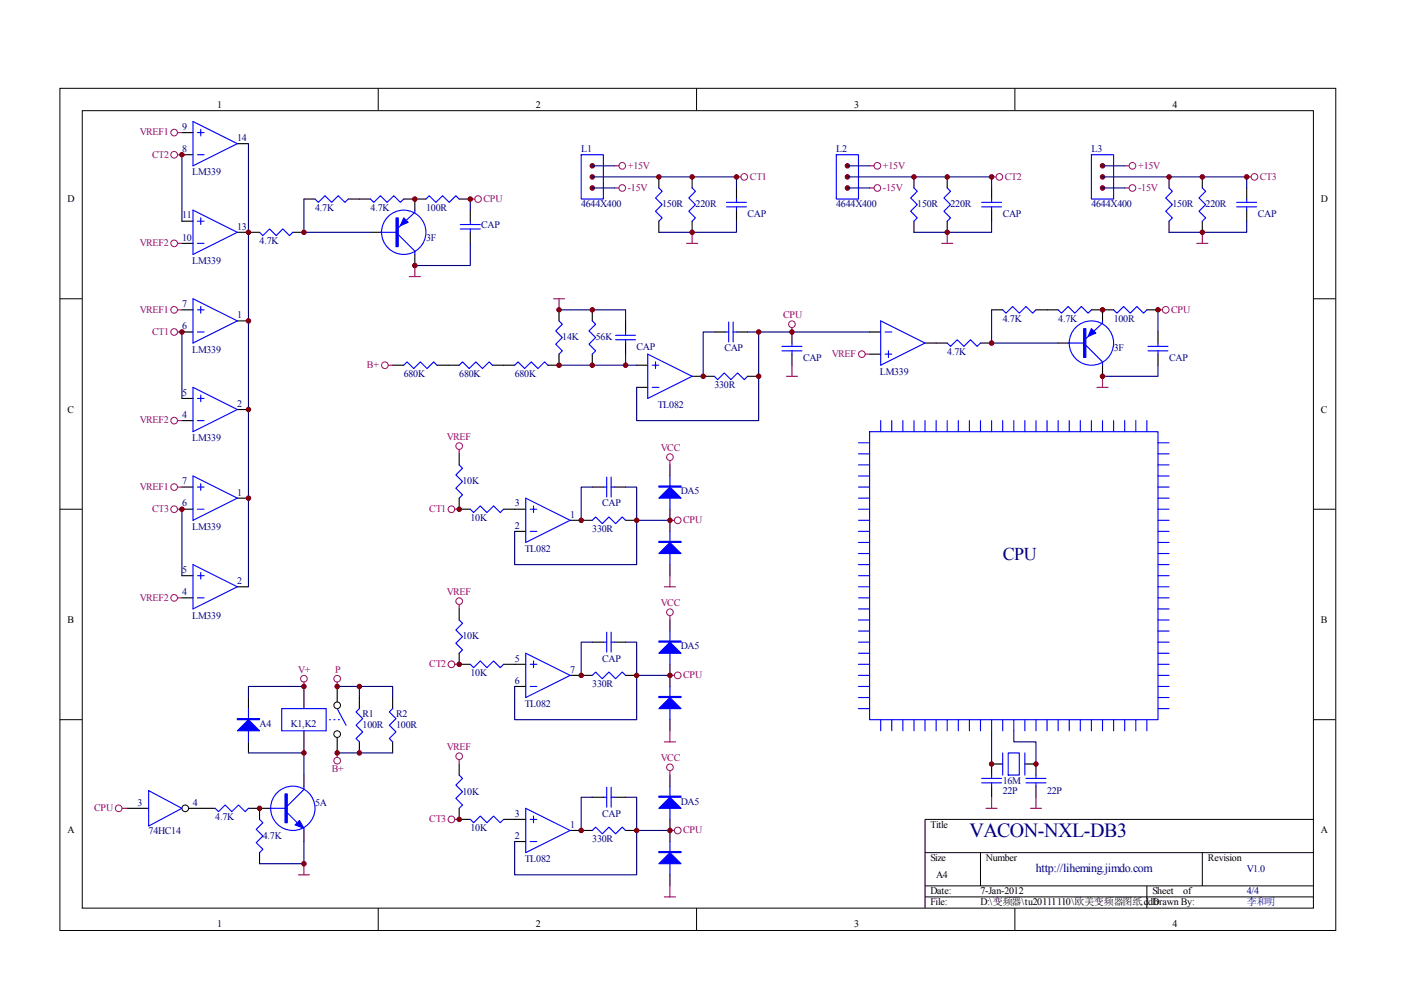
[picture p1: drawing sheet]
<svg xmlns="http://www.w3.org/2000/svg" width="297mm" height="210mm" viewBox="0 0 297 210" stroke-linecap="round" stroke-linejoin="round" font-family="sans-serif">
<g fill="none" stroke="#000" stroke-width=".21">
<path d="M12.7 18.7h270.5v178.6h-270.5zM80.2 18.7v4.7M147.7 18.7v4.7M215.2 18.7v4.7M17.4 23.5h261.1v169h-261.1zM12.7 63.3h4.7M278.4 63.3h4.7M12.7 108h4.7M278.4 108h4.7M12.7 152.6h4.7M278.4 152.6h4.7M278.4 173.7h-82.3v18.8"/>
<path d="M80.2 192.5v4.7M147.7 192.5v4.7M196.1 180.8h82.3M196.1 187.8h82.3M196.1 190.2h82.3M207.9 180.8v7M215.2 192.5v4.7M243.2 187.8v4.7M254.9 180.8v7"/>
<circle cx="71.5" cy="149.5" r=".7"/>
<circle cx="71.5" cy="155.6" r=".7"/>
<circle cx="39.3" cy="171.4" r=".71"/>
</g>
<g fill="none" stroke="#000" stroke-width=".23">
<path d="M38.6 32.8h2.3M38.6 28.1h2.3M50.3 30.5h2.4M139.7 37.5v2.4M146.7 37.5v2.4M156.2 39.9v2.3M193.8 37.5v2.4M200.8 37.5v2.4M210.2 39.9v2.3M247.9 37.5v2.4M254.9 37.5v2.4M264.3 39.9v2.3"/>
<path d="M38.6 51.6h2.3M38.6 46.9h2.3M50.3 49.3h4.7M62.1 49.3h2.3M64.4 42.2h2.4M73.8 42.2h4.7M78.5 49.3h2.4M85.6 42.2h4.7M88 42.2v2.4M88 53.9v2.4M97.4 42.2h2.3M99.7 44.6v2.3"/>
<path d="M99.7 49.3v2.3M139.7 46.9v2.4M146.7 46.9v2.4M156.2 44.6v2.3M193.8 46.9v2.4M200.8 46.9v2.4M210.2 44.6v2.3M247.9 46.9v2.4M254.9 46.9v2.4M264.3 44.6v2.3M38.6 70.4h2.3M38.6 65.7h2.3"/>
<path d="M50.3 68h2.4M83.2 77.4h2.4M92.7 77.4h4.7M104.4 77.4h4.7M118.5 75.1v2.3h-2.3M118.5 65.7v2.3M125.6 65.7v2.3M125.6 75.1v2.3M132.6 68v2.4M132.6 72.7v2.4M135 77.4h2.3M146.7 79.8h4.7"/>
<path d="M151.4 70.4h2.4M156.2 70.4h2.3M158.5 79.8h2.4M167.9 70.4v2.3M167.9 75.1v2.3M184.4 70.4h2.3M184.4 75.1h2.3M196.1 72.7h4.7M207.9 72.7h2.3M210.2 65.7h2.4M219.6 65.7h4.7M224.3 72.7h2.4"/>
<path d="M231.4 65.7h4.7M233.8 65.7v2.3M233.8 77.4v2.4M243.2 65.7h2.3M245.5 70.4v2.3M245.5 75.1v2.3M38.6 89.2h2.3M38.6 84.5h2.3M50.3 86.8h2.4M97.4 96.2v2.4M135 82.1h2.3M142 98.6v2.3"/>
<path d="M38.6 108h2.3M38.6 103.3h2.3M50.3 105.6h2.4M97.4 105.6v2.4h2.3M106.8 108h4.7M109.1 112.7h2.4M120.9 110.3h4.7M125.6 103.3h2.3M130.3 103.3h2.3M132.6 110.3h2.4M142 108v4.7M142 119.7v2.4"/>
<path d="M38.6 126.8h2.3M38.6 122.1h2.3M50.3 124.4h2.4M97.4 138.5v2.4h2.3M97.4 129.1v2.4M125.6 136.2h2.3M130.3 136.2h2.3M142 131.5v2.3M52.7 147.9v2.3M52.7 157.3v2.3M64.4 145.5v4.7M64.4 154.9v4.7"/>
<path d="M71.5 145.5v3.3M71.5 156.4v3.2M76.2 147.9v2.3M76.2 157.3v2.3M83.2 147.9v2.3M83.2 157.3v2.3M106.8 140.9h4.7M109.1 145.5h2.4M120.9 143.2h4.7M132.6 143.2h2.4M142 140.9v4.6M142 152.6v2.3"/>
<path d="M26.8 171.4h4.7M40 171.4h5.6M52.7 171.4h4.7M55 171.4v2.3M64.4 164.3v2.4M64.4 176.1v2.3M97.4 162v2.3M97.4 171.4v2.3h2.3M106.8 173.7h4.7M109.1 178.4h2.4M120.9 176.1h4.7M125.6 169h2.3"/>
<path d="M130.3 169h2.3M132.6 176.1h2.4M142 164.3v2.4M142 173.7v4.7M210.2 166.7v2.3M212.6 162h-2.4v2.3M217.3 162h2.3v2.3M219.6 166.7v2.3M55 180.8v2.3M142 185.5v2.3"/>
</g>
<g fill="none" stroke="#00f" stroke-width=".23">
<path d="M40.9 25.8l9.4 4.7-9.4 4.7zM41.9 32.8h1.4M41.9 28.1h1.4M42.6 27.4v1.4M123.2 32.8h4.7v9.4h-4.7zM139.7 39.9l.7 .7-1.4 1.4 1.4 1.4-1.4 1.4 1.4 1.4-.7 .7M146.7 39.9l.7 .7-1.4 1.4 1.4 1.4-1.4 1.4 1.4 1.4-.7 .7M177.3 32.8h4.7v9.4h-4.7zM193.8 39.9l.7 .7-1.4 1.4 1.4 1.4-1.4 1.4 1.4 1.4-.7 .7M200.8 39.9l.7 .7-1.4 1.4 1.4 1.4-1.4 1.4 1.4 1.4-.7 .7M231.4 32.8h4.7v9.4h-4.7zM247.9 39.9l.7 .7-1.4 1.4 1.4 1.4-1.4 1.4 1.4 1.4-.7 .7"/>
<path d="M254.9 39.9l.7 .7-1.4 1.4 1.4 1.4-1.4 1.4 1.4 1.4-.7 .7M40.9 44.6l9.4 4.7-9.4 4.6zM41.9 51.6h1.4M41.9 46.9h1.4M42.6 46.2v1.4M55 49.3l.7 .7 1.4-1.5 1.5 1.5 1.4-1.5 1.4 1.5 .7-.7M66.8 42.2l.7 .7 1.4-1.4 1.4 1.4 1.4-1.4 1.4 1.4 .7-.7M78.5 42.2l.8 .7 1.4-1.4 1.4 1.4 1.4-1.4 1.4 1.4 .7-.7M80.7 49.3h3.3M84.4 49.7l3.6 3.5v.7M88 44.6v.4l-3.6 3.3M90.3 42.2l.7-.7 1.4 1.4 1.4-1.4 1.4 1.4 1.5-1.4 .7 .7"/>
<path d="M97.6 47.6h4.2M97.6 48.5h4.2M99.7 46.9v.7M99.7 48.5v.8M154 42.9h4.3M154 43.9h4.3M156.2 42.2v.7M156.2 43.9v.7M208.1 42.9h4.3M208.1 43.9h4.3M210.2 42.2v.7M210.2 43.9v.7"/>
<path d="M262.2 42.9h4.2M262.2 43.9h4.2M264.3 42.2v.7M264.3 43.9v.7M40.9 63.3l9.4 4.7-9.4 4.7zM41.9 70.4h1.4M41.9 65.7h1.4M42.6 65v1.4M85.6 77.4l.7-.7 1.4 1.4 1.4-1.4 1.4 1.4 1.4-1.4 .8 .7M97.4 77.4l.7-.7 1.4 1.4 1.4-1.4 1.4 1.4 1.4-1.4 .7 .7M109.1 77.4l.7-.7 1.4 1.4 1.4-1.4 1.5 1.4 1.4-1.4 .7 .7M118.5 68l.7 .7-1.4 1.5 1.4 1.4-1.4 1.4 1.4 1.4-.7 .7"/>
<path d="M125.6 68l.7 .7-1.4 1.5 1.4 1.4-1.4 1.4 1.4 1.4-.7 .7M130.5 71.1h4.2M130.5 72h4.2M132.6 70.4v.7M132.6 72v.7M137.3 75.1l9.4 4.7-9.4 4.7zM138.3 77.4h1.4M139 76.7v1.4M151.4 79.8l.8 .7 1.4-1.4 1.4 1.4 1.4-1.4 1.4 1.4 .7-.7M153.8 70.4h.7M154.5 68.3v4.2M155.4 70.4h.8"/>
<path d="M155.4 68.3v4.2M165.8 74.4h4.2M165.8 73.4h4.2M167.9 72.7v.7M167.9 74.4v.7M186.7 68l9.4 4.7-9.4 4.7zM187.7 70.4h1.4M187.7 75.1h1.4M188.4 74.4v1.4M200.8 72.7l.7 .7 1.4-1.4 1.5 1.4 1.4-1.4 1.4 1.4 .7-.7M212.6 65.7l.7 .7 1.4-1.4 1.4 1.4 1.4-1.4 1.4 1.4 .7-.7M224.3 65.7l.8 .7 1.4-1.4 1.4 1.4 1.4-1.4 1.4 1.4 .7-.7"/>
<path d="M226.5 72.7h3.3M230.2 73.2l3.6 3.5v.7M233.8 68v.5l-3.6 3.3M236.1 65.7l.7 .7 1.4-1.4 1.4 1.4 1.4-1.4 1.5 1.4 .7-.7M243.4 74.4h4.2M243.4 73.4h4.2M245.5 72.7v.7M245.5 74.4v.7M40.9 82.1l9.4 4.7-9.4 4.7zM41.9 89.2h1.4M41.9 84.5h1.4M42.6 83.8v1.4"/>
<path d="M97.4 98.6l.7 .7-1.4 1.4 1.4 1.4-1.4 1.4 1.4 1.4-.7 .7M138.3 82.1h1.4M182 93.9h2.4M182 96.2h2.4M182 98.6h2.4M184.4 91.5h61.1v61.1h-61.1zM186.7 89.2v2.3M189.1 89.2v2.3M191.4 89.2v2.3M193.8 89.2v2.3M196.1 89.2v2.3M198.5 89.2v2.3"/>
<path d="M200.8 89.2v2.3M203.2 89.2v2.3M205.5 89.2v2.3M207.9 89.2v2.3M210.2 89.2v2.3M212.6 89.2v2.3M214.9 89.2v2.3M217.3 89.2v2.3M219.6 89.2v2.3M222 89.2v2.3M224.3 89.2v2.3M226.7 89.2v2.3"/>
<path d="M229 89.2v2.3M231.4 89.2v2.3M233.8 89.2v2.3M236.1 89.2v2.3M238.5 89.2v2.3M240.8 89.2v2.3M243.2 89.2v2.3M245.5 93.9h2.4M245.5 96.2h2.4M245.5 98.6h2.4M40.9 100.9l9.4 4.7-9.4 4.7zM40.9 119.7l9.4 4.7-9.4 4.7z"/>
<path d="M41.9 108h1.4M41.9 103.3h1.4M42.6 102.6v1.4M99.7 108l.7 .7 1.4-1.4 1.4 1.4 1.4-1.4 1.5 1.4 .7-.7M111.5 105.6l9.4 4.7-9.4 4.7zM112.4 108h1.4M112.4 112.7h1.4M113.1 107.3v1.4M125.6 110.3l.7-.7 1.4 1.4 1.4-1.4 1.4 1.4 1.4-1.4 .7 .7M127.9 103.3h.7M128.6 101.2v4.2M129.6 103.3h.7"/>
<path d="M129.6 101.2v4.2M142 100.9v7.1M142 112.7v7M182 108h2.4M182 103.3h2.4M182 112.7h2.4M182 100.9h2.4M182 105.6h2.4M182 110.3h2.4M182 115h2.4M182 117.4h2.4M182 119.7h2.4"/>
<path d="M245.5 108h2.4M245.5 103.3h2.4M245.5 112.7h2.4M245.5 100.9h2.4M245.5 105.6h2.4M245.5 110.3h2.4M245.5 115h2.4M245.5 117.4h2.4M245.5 119.7h2.4M41.9 126.8h1.4M41.9 122.1h1.4M42.6 121.4v1.4"/>
<path d="M97.4 131.5l.7 .7-1.4 1.4 1.4 1.4-1.4 1.4 1.4 1.4-.7 .7M111.5 138.5l9.4 4.7-9.4 4.7zM127.9 136.2h.7M128.6 134v4.3M129.6 136.2h.7M129.6 134v4.3M142 133.8v7.1M182 126.8h2.4M182 122.1h2.4M182 136.2h2.4M182 124.4h2.4M182 129.1h2.4"/>
<path d="M182 131.5h2.4M182 133.8h2.4M182 138.5h2.4M245.5 126.8h2.4M245.5 122.1h2.4M245.5 136.2h2.4M245.5 124.4h2.4M245.5 129.1h2.4M245.5 131.5h2.4M245.5 133.8h2.4M245.5 138.5h2.4M52.7 150.2v7.1"/>
<path d="M59.7 150.2h9.4v4.7h-9.4zM69.8 152.6h.3M70.8 152.6h.2M71.5 150.2l1.9 3.6M71.7 152.6h.3M76.2 150.2l-.7 .7 1.4 1.5-1.4 1.4 1.4 1.4-1.4 1.4 .7 .7M83.2 150.2l-.7 .7 1.5 1.5-1.5 1.4 1.5 1.4-1.5 1.4 .7 .7M99.7 140.9l.7 .7 1.4-1.5 1.4 1.5 1.4-1.5 1.5 1.5 .7-.7M112.4 145.5h1.4M112.4 140.9h1.4M113.1 140.1v1.5M125.6 143.2l.7-.7 1.4 1.4 1.4-1.4 1.4 1.4 1.4-1.4 .7 .7"/>
<path d="M142 145.5v7.1M182 145.5h2.4M182 140.9h2.4M182 143.2h2.4M182 147.9h2.4M182 150.2h2.4M186.7 152.6v2.3M189.1 152.6v2.3M191.4 152.6v2.3M193.8 152.6v2.3M196.1 152.6v2.3M198.5 152.6v2.3"/>
<path d="M200.8 152.6v2.3M203.2 152.6v2.3M205.5 152.6v2.3M207.9 152.6v2.3M210.2 152.6v2.3M212.6 152.6v2.3M212.6 159.6v4.7M213.8 159.6h2.3v4.7h-2.3zM214.9 152.6v2.3M217.3 152.6v2.3M217.3 159.6v4.7M219.6 152.6v2.3"/>
<path d="M222 152.6v2.3M224.3 152.6v2.3M226.7 152.6v2.3M229 152.6v2.3M231.4 152.6v2.3M233.8 152.6v2.3M236.1 152.6v2.3M238.5 152.6v2.3M240.8 152.6v2.3M243.2 152.6v2.3M245.5 145.5h2.4M245.5 140.9h2.4"/>
<path d="M245.5 143.2h2.4M245.5 147.9h2.4M245.5 150.2h2.4M31.5 167.6l7.1 3.8-7.1 3.7zM45.6 171.4l.7 .7 1.4-1.4 1.4 1.4 1.5-1.4 1.4 1.4 .7-.7M55 173.7l.7 .7-1.4 1.4 1.4 1.5-1.4 1.4 1.4 1.4-.7 .7M57.4 171.4h3.5M60.9 172.3l2.1 2.1M64.4 166.7v.7l-3.5 3.5M64.4 175.6v.5M97.4 164.3l.7 .7-1.4 1.5 1.4 1.4-1.4 1.4 1.4 1.4-.7 .7M99.7 173.7l.7 .7 1.4-1.4 1.4 1.4 1.4-1.4 1.5 1.4 .7-.7"/>
<path d="M111.5 171.4l9.4 4.7-9.4 4.7zM112.4 178.4h1.4M112.4 173.7h1.4M113.1 173v1.4M125.6 176.1l.7-.7 1.4 1.4 1.4-1.4 1.4 1.4 1.4-1.4 .7 .7M127.9 169h.7M128.6 166.9v4.2M129.6 166.9v4.2M129.6 169h.7M142 166.7v7M142 178.4v7.1M208.1 165h4.3"/>
<path d="M208.1 166h4.3M210.2 164.3v.7M210.2 166v.7M217.5 165h4.3M217.5 166h4.3M219.6 164.3v.7M219.6 166v.7"/>
<circle cx="85.6" cy="49.2" r="4.7"/>
<circle cx="231.4" cy="72.7" r="4.7"/>
<circle cx="62.1" cy="171.4" r="4.7"/>
</g>
<g fill="none" stroke="#a1006a" stroke-width=".21">
<circle cx="36.9" cy="32.8" r=".71"/>
<circle cx="36.9" cy="28.1" r=".71"/>
<circle cx="131.9" cy="35.2" r=".71"/>
<circle cx="131.9" cy="39.9" r=".71"/>
<circle cx="157.8" cy="37.5" r=".71"/>
<circle cx="186" cy="35.2" r=".71"/>
<circle cx="186" cy="39.9" r=".71"/>
<circle cx="211.9" cy="37.5" r=".7"/>
<circle cx="240.1" cy="35.2" r=".71"/>
<circle cx="240.1" cy="39.9" r=".71"/>
<circle cx="266" cy="37.5" r=".7"/>
<circle cx="36.9" cy="51.6" r=".71"/>
<circle cx="101.4" cy="42.2" r=".7"/>
<circle cx="36.9" cy="65.7" r=".71"/>
<circle cx="36.9" cy="70.4" r=".71"/>
<circle cx="81.6" cy="77.4" r=".7"/>
<circle cx="167.9" cy="68.7" r=".71"/>
<circle cx="182.7" cy="75.1" r=".71"/>
<circle cx="247.2" cy="65.7" r=".71"/>
<circle cx="36.9" cy="89.2" r=".71"/>
<circle cx="97.4" cy="94.6" r=".71"/>
<circle cx="142" cy="96.9" r=".7"/>
<circle cx="36.9" cy="103.3" r=".71"/>
<circle cx="36.9" cy="108" r=".71"/>
<circle cx="95.7" cy="108" r=".71"/>
<circle cx="143.7" cy="110.3" r=".71"/>
<circle cx="36.9" cy="126.8" r=".71"/>
<circle cx="97.4" cy="127.5" r=".71"/>
<circle cx="142" cy="129.8" r=".71"/>
<circle cx="64.4" cy="143.9" r=".71"/>
<circle cx="71.5" cy="143.9" r=".71"/>
<circle cx="95.7" cy="140.8" r=".71"/>
<circle cx="143.7" cy="143.2" r=".71"/>
<circle cx="25.2" cy="171.4" r=".71"/>
<circle cx="71.5" cy="161.3" r=".7"/>
<circle cx="95.7" cy="173.7" r=".71"/>
<circle cx="97.4" cy="160.3" r=".71"/>
<circle cx="142" cy="162.7" r=".71"/>
<circle cx="143.7" cy="176.1" r=".71"/>
</g>
<g fill="none" stroke="#a1006a" stroke-width=".23">
<path d="M37.6 28.1h1M37.6 32.8h1M130.3 35.2h.9M130.3 39.9h.9M156.2 37.5h.9M184.4 35.2h.9M184.4 39.9h.9M210.2 37.5h1M238.5 35.2h.9M238.5 39.9h.9M264.3 37.5h1M37.6 51.6h1"/>
<path d="M86.8 58.6h2.3M88 56.3v2.3M99.7 42.2h1M145.6 51.6h2.3M146.7 49.3v2.3M199.7 51.6h2.3M200.8 49.3v2.3M253.7 51.6h2.4M254.9 49.3v2.3M37.6 65.7h1M37.6 70.4h1M82.3 77.4h.9"/>
<path d="M117.3 63.3h2.4M118.5 63.3v2.4M166.7 79.8h2.4M167.9 69.5v.9M167.9 77.4v2.4M183.4 75.1h1M233.8 79.8v2.3M245.5 65.7h1M37.6 89.2h1M97.4 95.3v.9M142 97.6v1M232.6 82.1h2.3"/>
<path d="M37.6 103.3h1M37.6 108h1M96.4 108h1M142 110.3h1M37.6 126.8h1M97.4 128.2v.9M140.9 124.4h2.3M142 122.1v2.3M142 130.5v1M64.4 144.6v.9M71.5 144.6v.9M71.5 159.6v1"/>
<path d="M96.4 140.9h1M140.9 157.3h2.3M142 143.2h1M142 154.9v2.4M25.9 171.4h.9M96.4 173.7h1M97.4 161.1v.9M142 163.4v.9M142 176.1h1M209.1 171.4h2.3M210.2 169v2.4M218.5 171.4h2.3"/>
<path d="M219.6 169v2.4M63.3 185.5h2.3M64.4 183.1v2.4M140.9 190.2h2.3M142 187.8v2.4"/>
</g>
<g fill="none" stroke="#000080" stroke-width=".23">
<path d="M38.6 32.8v14.1M52.7 30.5v93.9M125.6 37.5h30.6v2.4M125.6 35.2h4.7M125.6 39.9h4.7M179.7 37.5h30.5v2.4M179.7 35.2h4.7M179.7 39.9h4.7M233.8 37.5h30.5v2.4M233.8 35.2h4.7M233.8 39.9h4.7M64.4 42.2v7.1h14.1"/>
<path d="M99.7 51.6v4.7h-11.7M99.7 42.2v2.4M156.2 46.9v2.4h-16.5M210.2 46.9v2.4h-16.4M264.3 46.9v2.4h-16.4M38.6 70.4v14.1M118.5 65.7h14.1v2.3M118.5 77.4h16.5M132.6 75.1v2.3M151.4 70.4h-2.3v9.4M158.5 70.4h2.4v18.8h-25.9v-7.1M160.9 70.4h23.5"/>
<path d="M210.2 65.7v7h14.1M245.5 77.4v2.4h-11.7M245.5 65.7v4.7M38.6 108v14.1M125.6 103.3h-2.4v7M132.6 103.3h2.4v16.4h-25.9v-7M135 110.3h7M125.6 136.2h-2.4v7M132.6 136.2h2.4v16.4h-25.9v-7.1M52.7 159.6h11.7v4.7M64.4 145.5h-11.7v2.4M71.5 145.5h11.7v2.4"/>
<path d="M71.5 159.6h11.7M76.2 145.5v2.4M135 143.2h7M210.2 154.9v7.1M214.9 154.9v2.4h4.7v4.7M64.4 178.4v4.7h-9.4M125.6 169h-2.4v7.1M132.6 169h2.4v16.5h-25.9v-7.1M135 176.1h7"/>
</g>
<g fill="#00f" stroke="#00f" stroke-width=".23">
<path d="M85.6 46.2l.9 .9-1.6 .7z"/>
<path d="M231.4 69.7l.9 .9-1.6 .7z"/>
<path d="M139.7 150.2l2.3-2.3 2.4 2.3z"/>
<path d="M139.7 138.5l2.3-2.3 2.4 2.3z"/>
<path d="M139.7 183.1l2.3-2.3 2.4 2.3z"/>
<path d="M139.7 171.4l2.3-2.4 2.4 2.4z"/>
<path d="M139.7 117.4l2.3-2.4 2.4 2.4z"/>
<path d="M139.7 105.6l2.3-2.3 2.4 2.3z"/>
<path d="M62.6 174.9l.9-.9 .9 1.6z"/>
<path d="M50.3 154.9l2.4-2.3 2.3 2.3z"/>
<path d="M84 46.2h.4v6.1h-.4z" fill-rule="evenodd"/>
<path d="M229.8 69.7h.4v6.1h-.4z" fill-rule="evenodd"/>
<path d="M139.7 147.7h4.7v.2h-4.7z" fill-rule="evenodd"/>
<path d="M139.7 135.9h4.7v.3h-4.7z" fill-rule="evenodd"/>
<path d="M139.7 180.5h4.7v.3h-4.7z" fill-rule="evenodd"/>
<path d="M139.7 168.8h4.7v.2h-4.7z" fill-rule="evenodd"/>
<path d="M139.7 114.8h4.7v.2h-4.7z" fill-rule="evenodd"/>
<path d="M139.7 103h4.7v.3h-4.7z" fill-rule="evenodd"/>
<path d="M60.4 168.3h.5v6.1h-.5z" fill-rule="evenodd"/>
<path d="M50.3 152.4h4.7v.2h-4.7z" fill-rule="evenodd"/>
</g>
<g fill="#800000" stroke="#800000" stroke-width=".21">
<circle cx="125.6" cy="35.2" r=".47"/>
<circle cx="125.6" cy="37.5" r=".47"/>
<circle cx="125.6" cy="39.9" r=".47"/>
<circle cx="156.1" cy="37.5" r=".47"/>
<circle cx="139.7" cy="37.5" r=".47"/>
<circle cx="146.7" cy="37.5" r=".47"/>
<circle cx="146.7" cy="49.3" r=".47"/>
<circle cx="179.7" cy="35.2" r=".47"/>
<circle cx="179.7" cy="37.5" r=".47"/>
<circle cx="179.7" cy="39.9" r=".47"/>
<circle cx="193.8" cy="37.5" r=".47"/>
<circle cx="200.8" cy="37.5" r=".47"/>
<circle cx="200.8" cy="49.3" r=".47"/>
<circle cx="233.8" cy="35.2" r=".47"/>
<circle cx="233.8" cy="37.5" r=".47"/>
<circle cx="233.8" cy="39.9" r=".47"/>
<circle cx="210.2" cy="37.5" r=".47"/>
<circle cx="149.1" cy="79.8" r=".47"/>
<circle cx="125.6" cy="65.7" r=".47"/>
<circle cx="125.6" cy="77.4" r=".47"/>
<circle cx="118.5" cy="65.7" r=".47"/>
<circle cx="118.5" cy="77.4" r=".47"/>
<circle cx="160.9" cy="79.8" r=".47"/>
<circle cx="160.9" cy="70.4" r=".47"/>
<circle cx="132.6" cy="77.4" r=".47"/>
<circle cx="167.9" cy="70.4" r=".47"/>
<circle cx="210.2" cy="72.7" r=".47"/>
<circle cx="233.8" cy="65.7" r=".47"/>
<circle cx="233.8" cy="79.8" r=".47"/>
<circle cx="245.5" cy="65.7" r=".47"/>
<circle cx="210.2" cy="162" r=".47"/>
<circle cx="219.6" cy="162" r=".47"/>
<circle cx="38.6" cy="32.8" r=".47"/>
<circle cx="52.7" cy="49.3" r=".47"/>
<circle cx="38.6" cy="70.4" r=".47"/>
<circle cx="52.7" cy="68" r=".47"/>
<circle cx="52.7" cy="86.8" r=".47"/>
<circle cx="38.6" cy="108" r=".47"/>
<circle cx="52.7" cy="105.6" r=".47"/>
<circle cx="88" cy="42.2" r=".47"/>
<circle cx="88" cy="56.3" r=".47"/>
<circle cx="64.4" cy="49.3" r=".47"/>
<circle cx="99.7" cy="42.2" r=".47"/>
<circle cx="123.2" cy="143.2" r=".47"/>
<circle cx="97.4" cy="140.8" r=".47"/>
<circle cx="135" cy="143.2" r=".47"/>
<circle cx="142" cy="143.2" r=".47"/>
<circle cx="123.2" cy="176.1" r=".47"/>
<circle cx="97.4" cy="173.7" r=".47"/>
<circle cx="135" cy="176.1" r=".47"/>
<circle cx="142" cy="176.1" r=".47"/>
<circle cx="123.2" cy="110.3" r=".47"/>
<circle cx="97.4" cy="108" r=".47"/>
<circle cx="135" cy="110.3" r=".47"/>
<circle cx="142" cy="110.3" r=".47"/>
<circle cx="55" cy="171.4" r=".47"/>
<circle cx="64.4" cy="145.5" r=".47"/>
<circle cx="64.4" cy="159.6" r=".47"/>
<circle cx="64.4" cy="183.1" r=".47"/>
<circle cx="71.5" cy="145.5" r=".47"/>
<circle cx="71.5" cy="159.6" r=".47"/>
<circle cx="76.2" cy="159.6" r=".47"/>
<circle cx="76.2" cy="145.5" r=".47"/>
<circle cx="247.9" cy="37.5" r=".47"/>
<circle cx="254.9" cy="37.5" r=".47"/>
<circle cx="254.9" cy="49.2" r=".47"/>
<circle cx="264.3" cy="37.5" r=".47"/>
</g>
<text font-size="4.2" fill="#000080" x="205.6" y="177.4">VACON-NXL-DB3</text>
<text font-size="3.8" fill="#000080" x="212.6" y="118.8">CPU</text>
<text font-size="2.5" fill="#000080" x="219.6" y="184.8">http://liheming.jimdo.com</text>
<g font-size="2.1">
<text x="46.1" y="22.9">1</text>
<text x="113.6" y="22.9">2</text>
<text x="181.1" y="22.9">3</text>
<text x="248.6" y="22.9">4</text>
<text x="14.3" y="42.8">D</text>
<text x="280.1" y="42.8">D</text>
<text x="14.3" y="87.5">C</text>
<text x="280.1" y="87.5">C</text>
<text x="14.3" y="132.1">B</text>
<text x="280.1" y="132.1">B</text>
<text x="14.3" y="176.7">A</text>
<text x="197.3" y="175.5">Title</text>
<text x="280.1" y="176.7">A</text>
<text x="197.3" y="182.6">Size</text>
<text x="209" y="182.6">Number</text>
<text x="256.1" y="182.6">Revision</text>
<text x="197.3" y="189.6">Date:</text>
<text x="197.3" y="192">File:</text>
<text x="198.5" y="186.1">A4</text>
<text x="207.9" y="189.6">7-Jan-2012</text>
<text x="207.9" y="192">D:\变频器\tu20111110\欧美变频器图纸.ddb</text>
<text x="244.3" y="189.6">Sheet</text>
<text x="244.3" y="192">Drawn By:</text>
<text x="250.9" y="189.6">of</text>
<text x="46.1" y="196.6">1</text>
<text x="113.6" y="196.6">2</text>
<text x="181.1" y="196.6">3</text>
<text x="248.6" y="196.6">4</text>
</g>
<g font-size="2.1" fill="#a1006a">
<text x="29.6" y="28.7">VREF1</text>
<text x="32.3" y="33.5">CT2</text>
<text x="133.1" y="35.7">+15V</text>
<text x="187.2" y="35.7">+15V</text>
<text x="241.3" y="35.7">+15V</text>
<text x="133.1" y="40.5">-15V</text>
<text x="159" y="38.1">CT1</text>
<text x="187.2" y="40.5">-15V</text>
<text x="213" y="38.1">CT2</text>
<text x="241.3" y="40.5">-15V</text>
<text x="267.1" y="38.1">CT3</text>
<text x="102.5" y="42.8">CPU</text>
<text x="29.6" y="52.2">VREF2</text>
<text x="29.6" y="66.3">VREF1</text>
<text x="32.3" y="71">CT1</text>
<text x="166" y="67.5">CPU</text>
<text x="248.3" y="66.3">CPU</text>
<text x="176.4" y="75.7">VREF</text>
<text x="77.8" y="78.1">B+</text>
<text x="29.6" y="89.8">VREF2</text>
<text x="94.7" y="93.3">VREF</text>
<text x="140.1" y="95.7">VCC</text>
<text x="29.6" y="103.9">VREF1</text>
<text x="32.3" y="108.6">CT3</text>
<text x="91" y="108.6">CT1</text>
<text x="144.9" y="110.9">CPU</text>
<text x="29.6" y="127.4">VREF2</text>
<text x="94.7" y="126.2">VREF</text>
<text x="140.1" y="128.5">VCC</text>
<text x="63.2" y="142.6">V+</text>
<text x="71" y="142.6">P</text>
<text x="91" y="141.5">CT2</text>
<text x="144.9" y="143.8">CPU</text>
<text x="94.7" y="159.1">VREF</text>
<text x="140.1" y="161.4">VCC</text>
<text x="70.4" y="163.8">B+</text>
<text x="20" y="172">CPU</text>
<text x="91" y="174.3">CT3</text>
<text x="144.9" y="176.7">CPU</text>
</g>
<g font-size="2.1" fill="#000080">
<text x="38.6" y="27.5">9</text>
<text x="50.3" y="29.9">14</text>
<text x="38.6" y="32.3">8</text>
<text x="123.2" y="32.3">L1</text>
<text x="177.3" y="32.3">L2</text>
<text x="231.4" y="32.3">L3</text>
<text x="40.7" y="37.2">LM339</text>
<text x="38.6" y="46.3">11</text>
<text x="66.8" y="44.7">4.7K</text>
<text x="78.6" y="44.7">4.7K</text>
<text x="90.3" y="44.7">100R</text>
<text x="123.2" y="44">4644X400</text>
<text x="140.4" y="44">150R</text>
<text x="147.5" y="44">220R</text>
<text x="158.5" y="46.1">CAP</text>
<text x="177.3" y="44">4644X400</text>
<text x="194.5" y="44">150R</text>
<text x="201.5" y="44">220R</text>
<text x="212.6" y="46.1">CAP</text>
<text x="231.4" y="44">4644X400</text>
<text x="248.6" y="44">150R</text>
<text x="255.6" y="44">220R</text>
<text x="266.7" y="46.1">CAP</text>
<text x="38.6" y="51.1">10</text>
<text x="50.3" y="48.7">13</text>
<text x="55" y="51.7">4.7K</text>
<text x="90.3" y="51.1">3F</text>
<text x="102" y="48.4">CAP</text>
<text x="40.7" y="56">LM339</text>
<text x="38.6" y="65.1">7</text>
<text x="38.6" y="69.8">6</text>
<text x="50.3" y="67.5">1</text>
<text x="212.6" y="68.2">4.7K</text>
<text x="224.4" y="68.2">4.7K</text>
<text x="236.1" y="68.2">100R</text>
<text x="40.7" y="74.8">LM339</text>
<text x="119.2" y="72.2">14K</text>
<text x="126.3" y="72.2">56K</text>
<text x="135" y="74.3">CAP</text>
<text x="153.6" y="74.5">CAP</text>
<text x="170.3" y="76.6">CAP</text>
<text x="200.8" y="75.2">4.7K</text>
<text x="236.1" y="74.5">3F</text>
<text x="247.9" y="76.6">CAP</text>
<text x="38.6" y="83.9">5</text>
<text x="85.6" y="79.9">680K</text>
<text x="97.4" y="79.9">680K</text>
<text x="109.1" y="79.9">680K</text>
<text x="151.5" y="82.3">330R</text>
<text x="186.5" y="79.4">LM339</text>
<text x="38.6" y="88.6">4</text>
<text x="50.3" y="86.3">2</text>
<text x="139.4" y="86.5">TL082</text>
<text x="40.7" y="93.6">LM339</text>
<text x="38.6" y="107.4">6</text>
<text x="38.6" y="102.7">7</text>
<text x="50.3" y="105.1">1</text>
<text x="98" y="102.7">10K</text>
<text x="109.1" y="107.4">3</text>
<text x="127.7" y="107.4">CAP</text>
<text x="144.4" y="104.8">DA5</text>
<text x="40.7" y="112.4">LM339</text>
<text x="99.7" y="110.4">10K</text>
<text x="109.1" y="112.1">2</text>
<text x="120.9" y="109.7">1</text>
<text x="125.6" y="112.8">330R</text>
<text x="111.3" y="117">TL082</text>
<text x="38.6" y="121.5">5</text>
<text x="50.3" y="123.9">2</text>
<text x="38.6" y="126.2">4</text>
<text x="40.7" y="131.2">LM339</text>
<text x="98" y="135.6">10K</text>
<text x="144.4" y="137.7">DA5</text>
<text x="99.7" y="143.4">10K</text>
<text x="109.1" y="140.3">5</text>
<text x="120.9" y="142.6">7</text>
<text x="127.7" y="140.3">CAP</text>
<text x="109.1" y="145">6</text>
<text x="111.3" y="149.9">TL082</text>
<text x="125.6" y="145.7">330R</text>
<text x="55" y="154.1">A4</text>
<text x="61.6" y="154.1">K1,K2</text>
<text x="76.9" y="152">R1</text>
<text x="76.9" y="154.4">100R</text>
<text x="84" y="152">R2</text>
<text x="84" y="154.4">100R</text>
<text x="212.6" y="166.1">16M</text>
<text x="29.1" y="170.8">3</text>
<text x="40.9" y="170.8">4</text>
<text x="45.6" y="173.8">4.7K</text>
<text x="66.8" y="170.8">5A</text>
<text x="98" y="168.5">10K</text>
<text x="109.1" y="173.2">3</text>
<text x="127.7" y="173.2">CAP</text>
<text x="144.4" y="170.6">DA5</text>
<text x="212.6" y="168.2">22P</text>
<text x="222" y="168.2">22P</text>
<text x="31.5" y="176.9">74HC14</text>
<text x="55.7" y="177.9">4.7K</text>
<text x="99.7" y="176.2">10K</text>
<text x="109.1" y="177.9">2</text>
<text x="120.9" y="175.5">1</text>
<text x="125.6" y="178.6">330R</text>
<text x="111.3" y="182.8">TL082</text>
<text x="264.3" y="184.9">V1.0</text>
<text x="264.3" y="192">李和明</text>
<text x="264.3" y="189.6">4/4</text>
</g>
</svg>
